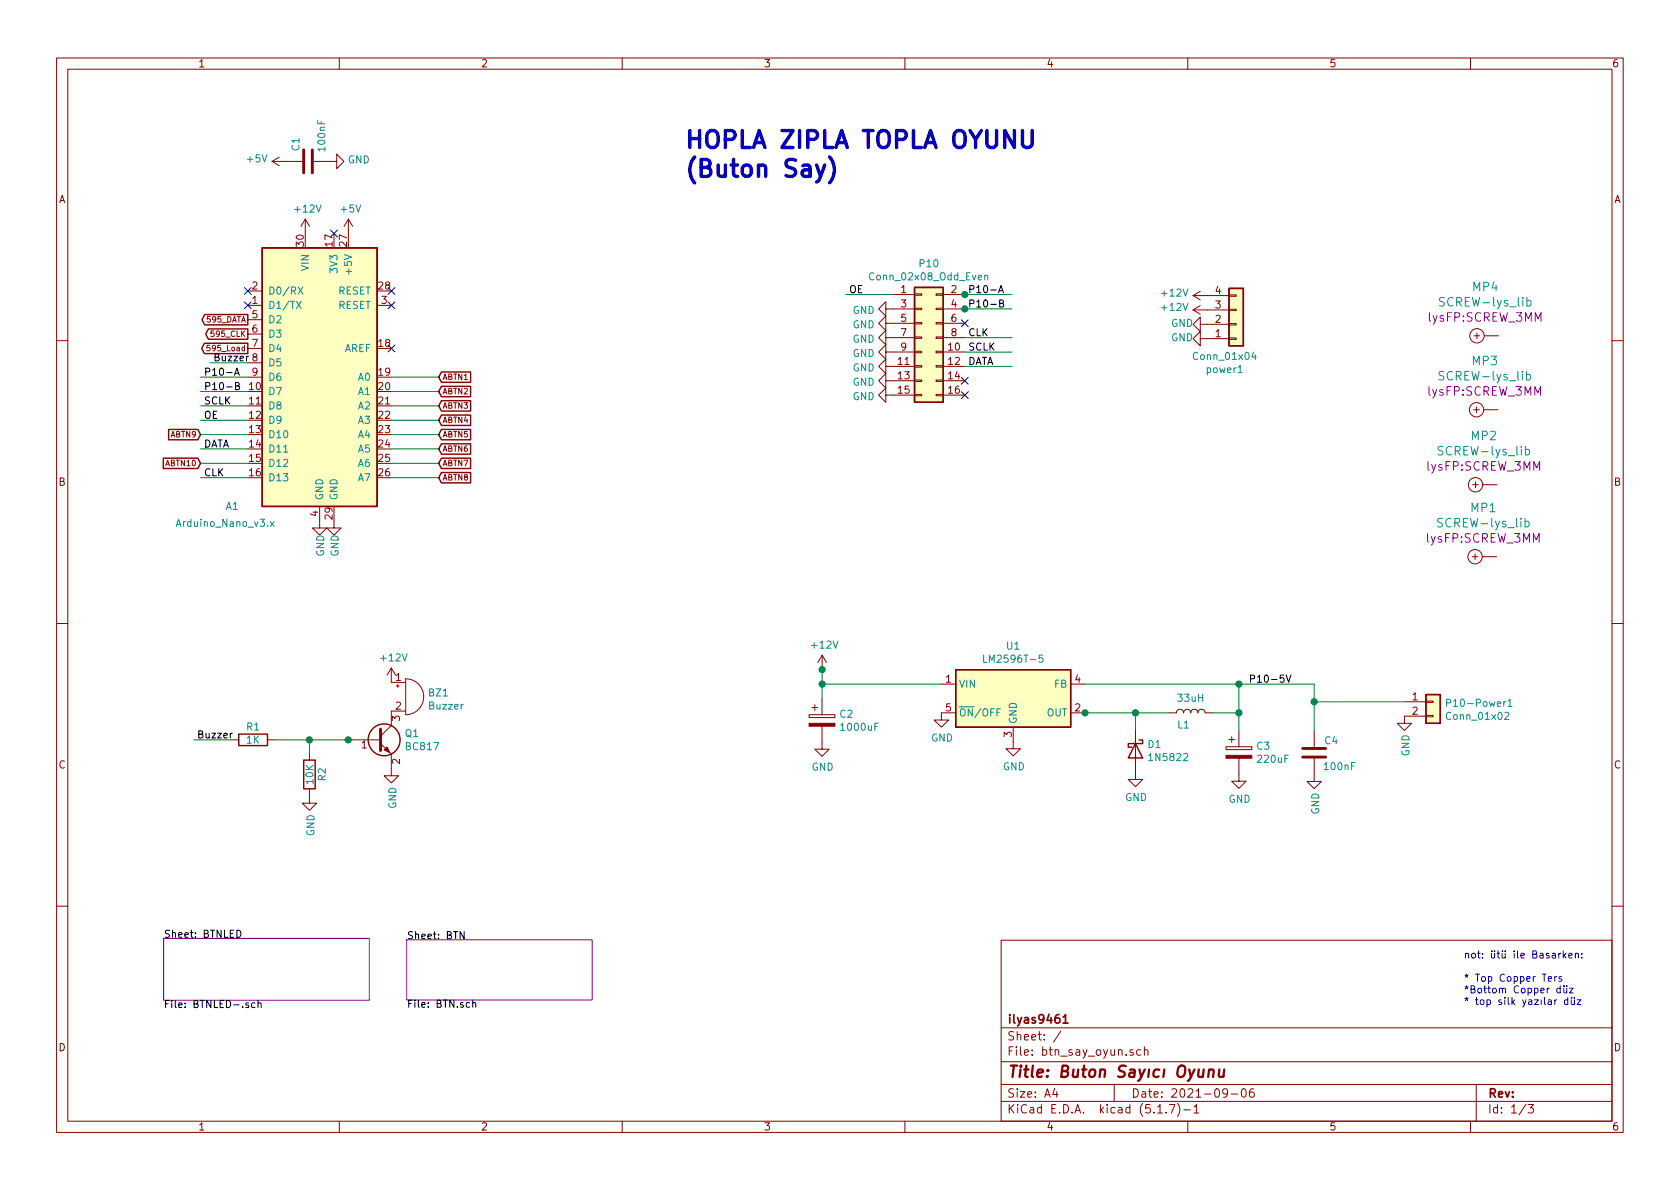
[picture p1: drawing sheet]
<svg xmlns="http://www.w3.org/2000/svg" width="297mm" height="210mm" viewBox="0 0 297 210" stroke-linecap="round" stroke-linejoin="round" font-family="sans-serif">
<g fill="none" stroke="#840000" stroke-width=".18">
<path d="M10 10.3h277v189.9h-277zM12 12.2h273v186.1h-273zM60 10.3v1.9M110 10.3v1.9M160 10.3v1.9M210 10.3v1.9M260 10.3v1.9M48.1 28.5h5.3M48.1 28.5l1.3 .8M49.4 27.8l-1.3 .7M54 38.8l-.8 1.2M54 38.8v2.5"/>
<path d="M54 38.8l.7 1.2M55.5 28.5h4v-1.2l1.3 1.2-1.3 1.3v-1.3M61.6 38.8l-.8 1.2M61.6 38.8v2.5M61.6 38.8l.8 1.2M43.8 54h2.6M43.8 51.5h2.6M43.8 56.5h2.6M43.8 59.1h2.6M66.7 54h2.5M156.6 59.7v-1.3l-1.3 1.3 1.3 1.3v-1.3h5.1M156.6 57.2v-1.3l-1.3 1.3 1.3 1.2v-1.2h5.1"/>
<path d="M156.6 54.6v-1.2l-1.3 1.2 1.3 1.3v-1.3h5.1M157.9 52.1h3.8M161.7 57h1.3v.3h-1.3zM161.7 54.5h1.3v.3h-1.3zM161.7 52h1.3v.2h-1.3zM161.7 59.6h1.3v.2h-1.3zM165.5 57h1.3v.3h-1.3zM165.5 54.5h1.3v.3h-1.3zM165.5 52h1.3v.2h-1.3zM165.5 59.6h1.3v.2h-1.3zM166.8 52.1h3.8M166.8 54.6h3.8"/>
<path d="M166.8 57.2h3.8M166.8 59.7h3.8M210.9 54.8l1.3 .8M210.9 54.8h6.4M210.9 52.3l1.3 .7M210.9 52.3h6.4M212.2 59.9v-1.3l-1.3 1.3 1.3 1.3v-1.3h5.1M212.2 57.3v-1.2l-1.3 1.2 1.3 1.3v-1.3h5.1M212.2 54l-1.3 .8M212.2 51.5l-1.3 .8M217.3 52.1h1.3v.3h-1.3zM217.3 54.7h1.3v.2h-1.3z"/>
<path d="M217.3 59.8h1.3v.2h-1.3zM217.3 57.2h1.3v.3h-1.3zM260.6 59.4h1M261.1 58.9v1M262.4 59.4h2.5M10 60.2h2M37.1 61.1h-.5v.4h.5l.1 .4-.2 .1-.4-.1M43.8 61.6h2.6M43.8 64.2h2.6M43.8 66.7h2.6M156.6 69.9v-1.3l-1.3 1.3 1.3 1.2v-1.2h5.1M156.6 67.3v-1.2l-1.3 1.2 1.3 1.3v-1.3h5.1"/>
<path d="M156.6 64.8v-1.3l-1.3 1.3 1.3 1.3v-1.3h5.1M156.6 62.2v-1.2l-1.3 1.2 1.3 1.3v-1.3h5.1M161.7 64.7h1.3v.2h-1.3zM161.7 67.2h1.3v.3h-1.3zM161.7 69.7h1.3v.3h-1.3zM161.7 62.1h1.3v.3h-1.3zM165.5 64.7h1.3v.2h-1.3zM165.5 67.2h1.3v.3h-1.3zM165.5 69.7h1.3v.3h-1.3zM165.5 62.1h1.3v.3h-1.3zM166.8 62.2h3.8M166.8 64.8h3.8"/>
<path d="M166.8 67.3h3.8M166.8 69.9h3.8M260.6 72.5h1M261.1 72v1M262.3 72.5h2.6M285 60.2h2M56.5 89.6v3.8h1.3l-1.3 1.2-1.3-1.2h1.3M59.1 92.1v1.3h1.2l-1.2 1.2-1.3-1.2h1.3M260.3 98.4h1M260.4 85.7h1M260.8 97.9v1.1M260.9 85.2v1"/>
<path d="M262.1 98.4h2.5M262.2 85.7h2.5M10 110.3h2M69.2 118.1v2.6h2.5M69.2 118.1l-.8 1.3M69.2 118.1l.8 1.3M145.4 115.9l-.8 1.2M145.4 115.9v2.5M145.4 115.9l.7 1.2M285 110.3h2M40.9 130.8h1.3M47.3 130.8h1.3"/>
<path d="M54.7 139.5v2.5h1.3l-1.3 1.3-1.3-1.3h1.3M54.7 133.1v1.3M61.6 130.8h5.7M67.3 131.5l1.9 1.9v3.8h1.3l-1.3 1.2-1.3-1.2h1.3M70.1 121.3h.5M70.3 121.1v.5M71.7 120a3.2 3.2 0 0 1 3.2 3.2 3.2 3.2 0 0 1-3.2 3.2zM71.7 125.7h-2.5v2.6l-1.9 1.9M143.1 126.4h4.5v.5h-4.5zM143.6 125.1h1M144.1 124.6v1M145.3 128.4v4.1h1.3l-1.3 1.3-1.2-1.3h1.2"/>
<path d="M145.3 123.6v2.8M166.4 121h2.6M169 126.1h-2.6v1.2h1.3l-1.3 1.3-1.2-1.3h1.2M179.1 128.6v3.8h1.3l-1.3 1.3-1.2-1.3h1.2M189.3 121h2.5M189.3 126.1h2.5M200.8 129v8.8h1.2l-1.2 1.3-1.3-1.3h1.3M206.7 126.1h1.3a.63 .63 0 0 1 .6-.7 .63 .63 0 0 1 .7 .7 .63 .63 0 0 1 .6-.7 .63 .63 0 0 1 .6 .7 .63 .63 0 0 1 .7-.7 .63 .63 0 0 1 .6 .7 .63 .63 0 0 1 .6-.7 .63 .63 0 0 1 .7 .7h1.3M216.8 132h4.5v.6h-4.5zM217.3 130.8h1M217.8 130.3v1M219 134.1v4h1.3l-1.3 1.3-1.2-1.3h1.2"/>
<path d="M219 129.3v2.7M232.4 134.1v4.1h1.2l-1.2 1.3-1.3-1.3h1.3M232.4 129.3v2.8M248.3 124.1h3.8M252.1 126.5h1.3v.3h-1.3zM252.1 124h1.3v.2h-1.3zM252.1 126.6h-3.8v1.3h1.3l-1.3 1.3-1.3-1.3h1.3M10 160.2h2M177 166.3h108v32h-108zM285 160.2h2M60 198.3v1.9M110 198.3v1.9"/>
<path d="M160 198.3v1.9M177 194.8h108M177 191.8h108M177 187.8h108M177 181.8h108M186.5 192.5l-.4 1h1M186.8 193v1M187.6 182.3l-1.3 2M197 191.8v3M200.3 185.7l-.3-.1-.2 .2v.2l.5 .2v.3h-.5M201.7 185.7l-.4-.1-.3 .3v.6l.3 .1 .4-.1M202.3 185.7l.2-.1 .4 .1 .1 .9"/>
<path d="M202.3 185.1v1.5M204.7 196.8h.8M206.2 196.7v.1M206.8 195.3h.9l-.6 1.5M208.2 195.1a1.71 1.71 0 0 1 0 2.3M209.3 196.3h1.2M210 198.3v1.9M211.1 195.8l.4-.5v1.5M211.1 196.8h.9M217 193.2l-.1 .2a.48 .48 0 0 1-.6-.1v-.6a.48 .48 0 0 1 .6-.1l.1 .1a1.19 1.19 0 0 1-.2 1.2l-.5 .1M217.7 193.5h1.1M219.6 192.7l.4-.2a.94 .94 0 0 1 0 1.5 .82 .82 0 0 1-.4-1.3z"/>
<path d="M221.6 192.5a.59 .59 0 0 0-.7 .7l.1 .7 .2 .1 .5-.1 .1-.5-.2-.2-.4-.1-.3 .3M260 198.3v1.9M261 191.8v6.5M269.8 195.2l-1.2 2M270.2 195.3h.9l-.5 .6 .4 .1v.7l-.2 .1-.6-.1"/>
<circle cx="261.1" cy="59.4" r="1.27"/>
<circle cx="261.1" cy="72.5" r="1.27"/>
<circle cx="260.8" cy="98.4" r="1.27"/>
<circle cx="260.9" cy="85.7" r="1.27"/>
</g>
<path d="M212 189.1l-.1 1.2a.6 .6 0 0 0 .8 0M212.8 189.1l-.1 1.3M213.8 189.3a.5 .5 0 0 1 .8 .1l-.1 1M213.8 189.1l-.2 1.3M215.6 189.1l-.1 1.2a.6 .6 0 0 0 .8 0M216.5 189.1l-.2 1.3" fill="none" stroke="#840000" stroke-width=".41"/>
<path d="M188 179.9l.4-.5v1.5M188 180.9h.8" fill="none" stroke="#840000" stroke-width=".3"/>
<path d="M28.9 165.9h36.4v11h-36.4zM71.9 166.2h32.8v10.6h-32.8z" fill="none" stroke="#840084" stroke-width=".18"/>
<g fill="none" stroke="#000" stroke-width=".18">
<path d="M176.6 51.8l.4-1.3 .4 1.3M176.7 51.4h.6M176.8 53.6h.5l.1-.2-.1-.2-.5-.2v1.3h.4l.2-.1 .1-.3-.3-.3M41.5 66.4l.4-1.3 .4 1.3M41.6 66h.6M41.7 68.2h.5l.1-.2-.1-.2-.5-.2v1.3h.4l.2-.1 .1-.3-.3-.3M44 63l-.4 .2M227.4 119.4l.4 1.2 .4-1.2M41.1 129.7l-.4 .2M41.9 164.5a.64 .64 0 0 1 .7 .6 .64 .64 0 0 1-.7 .7zM45.1 177.4l-.4-.1-.2 .3 .1 .5h.5M45.6 177.5l.2-.2 .3 .1 .1 .8"/>
<path d="M45.6 176.9v1.3M82.1 164.7v1.3l-.7-1.3v1.3M83 177.3h-.3l-.3 .2 .1 .6h.5M83.6 177.4l.2-.1h.3v.8M83.6 176.9v1.2"/>
</g>
<g fill="#ffffc2" stroke="#ffffc2" stroke-width=".18">
<path d="M169 118.4h20.3v10.2h-20.3z"/>
<path d="M161.7 50.8h5.1v20.3h-5.1z"/>
<path d="M252.1 122.8h2.6v5.1h-2.6z"/>
<path d="M46.4 43.8h20.3v45.8h-20.3z"/>
<path d="M217.3 51h2.5v10.2h-2.5z"/>
</g>
<g fill="none" stroke="#840000" stroke-width=".25">
<path d="M36.2 55.6h7.6v1.8h-7.6l-.5-.9zM36.9 58.2h6.9v1.8h-6.9l-.5-.9zM46.4 43.8h20.3v45.8h-20.3zM161.7 50.8h5.1v20.3h-5.1zM217.3 51h2.5v10.2h-2.5zM29.8 75.9h5.2l.5 1-.5 .9h-5.2zM36.1 60.7h7.7v1.8h-7.7l-.4-.9zM78.1 65.8h5.1v1.8h-5.1l-.5-.9zM78.1 68.3h5.1v1.8h-5.1l-.5-.9zM78.1 70.9h5.1v1.8h-5.1l-.5-.9zM78.1 73.4h5.1v1.8h-5.1l-.5-.9zM78.1 75.9h5.1v1.9h-5.1l-.5-.9z"/>
<path d="M78.1 78.5h5.1v1.8h-5.1l-.5-.9zM28.9 81h6.1l.5 .9-.5 .9h-6.1zM78.1 81h5.1v1.8h-5.1l-.5-.9zM78.1 83.6h5.1v1.8h-5.1l-.5-.9zM169 118.4h20.3v10.2h-20.3zM42.2 129.8h5.1v2h-5.1zM53.7 134.4h2v5.1h-2zM200.8 131.5l1.2 2.5h-2.5zM201.4 130.9h.6v.6h-2.5v.6h.6M252.1 122.8h2.6v5.1h-2.6z"/>
<circle cx="67.9" cy="130.8" r="2.82"/>
</g>
<g fill="none" stroke="#008484" stroke-width=".18">
<path d="M52.4 53.3l.8 1.3M52.7 50.7l.8 1.3M53.2 53.3l-.8 1.3M53.5 50.7l-.8 1.3M174.1 48.8l.2-.1h.3l.1 .8M174.1 48.7v.8M270 53.2l.4-.1 .3 .3v.4l-.2 .2h-.5M218.9 65.9h.7M221.6 62.2l-.3 .9h.8M221.9 62.7v.9M269.7 79.5l.5-.1 .2 .3v.5l-.1 .2h-.6M269.9 66.3l.4-.1 .3 .3v.4l-.1 .2h-.6"/>
<path d="M47.8 92.2l.7 .9M48.5 92.2l-.7 .9M269.6 92.2h.5l.3 .3v.4l-.2 .2h-.6M173.9 115.8v1.3h.6M184.4 115.8h-.6l-.1 .7 .5-.2 .2 .3v.3l-.2 .2-.5-.1M176.9 125.3h-.6v1.3M255.8 124.3l.7-.1v-.4l-.7-.2v1.3M266.1 126.1l.4-.1 .3 .3-.1 .2-.7 .7h.8M266.6 124l.4-.4v1.3M266.6 124.9h.7"/>
</g>
<path d="M53.7 26.5v4.1M55.2 26.5v4.1M67.3 128.9v3.8M230.3 132.4h4.1M230.3 133.9h4.1" fill="none" stroke="#840000" stroke-width=".51"/>
<g fill="#840000" stroke="#840000" stroke-width=".18">
<path d="M67.9 132.6l.5-.5 .5 1z"/>
<path d="M216.8 133.6h4.5v.5h-4.5z"/>
<path d="M143.1 127.9h4.5v.5h-4.5z"/>
</g>
<g fill="none" stroke="#008400" stroke-width=".18">
<path d="M149.5 52.1h8.4M170.6 52.1h8.3M170.6 54.6h8.3M170.6 59.7h8.3M35.5 66.7h8.3M35.5 69.2h8.3M35.5 71.8h8.3M35.5 74.3h8.3M35.5 76.9h8.3M35.5 79.4h8.3M37.1 64.2h6.7M69.2 66.7h8.4"/>
<path d="M69.2 69.2h8.4M69.2 71.8h8.4M69.2 74.3h8.4M69.2 76.9h8.4M69.2 79.4h8.4M170.6 64.8h8.3M170.6 62.2h8.3M35.5 81.9h8.3M35.5 84.5h8.3M69.2 81.9h8.4M69.2 84.5h8.4M145.4 118.4v2.6"/>
<path d="M34.3 130.8h6.6M48.6 130.8h13M54.7 130.8v2.3M61.6 130.8v.1M166.4 121h-21.1v2.6M191.8 126.1h14.9M191.8 121h40.6v8.3M200.8 126.1v2.9M214.4 126.1h4.6M219 121v8.3M232.4 124.1h15.9"/>
</g>
<path d="M145.8 29.2l-1 2.7-.4 .3M146.7 27.8a3.4 3.4 0 0 1 0 4.5M180.8 23.1v2.4l.3 .4a.96 .96 0 0 0 1.2-.1l.2-.3v-2.4" fill="none" stroke="#0000c2" stroke-width=".61"/>
<g fill="none" stroke="#0000c2" stroke-width=".18">
<path d="M273.8 173.1l.5-.1v-.3h-.4l-.1 .2v.6h.5M274.9 172.7v.8M274.9 176.8v.8M275.3 172.7l-.4 .2M275.3 176.8l-.4 .2M275.9 174.8l-.4-.1-.2 .3 .1 .5h.5M275.9 174.3v1.3M276 168.6l-.4 .2M276.1 172.7h-.3l-.2 .2 .1 .1 .4 .2v.3h-.5M276.4 168.1v1.3M276.5 174.7v.8l.3 .1 .2-.1M276.5 174.3v.1"/>
<path d="M276.5 168.9l.4 .5M276.9 168.6l-.5 .5M277 174.3v.1M277 174.7v.9M277.2 176.9l-.4-.1-.2 .2 .1 .6h.5M277.2 176.4v1.2M277.4 169l.6-.1-.1-.3h-.3l-.2 .2v.6h.5M277.5 174.7h.7l-.7 .9h.7M277.8 176.8l.1 .8h.3l.2-.1M277.9 176.4v.1M278.4 176.4v.1M278.4 176.8v.8"/>
<path d="M278.5 168.7l.2-.1h.3l.1 .8M278.5 168.6v.8M278.8 176.8h.7l-.7 .8h.7M279.7 169.3v.1M279.7 168.6v.2"/>
</g>
<g fill="#008400" stroke="#008400" stroke-width=".25">
<circle cx="219" cy="126.1" r=".51"/>
<circle cx="200.8" cy="126.1" r=".51"/>
<circle cx="219" cy="121" r=".51"/>
<circle cx="54.7" cy="130.8" r=".51"/>
<circle cx="191.8" cy="126.1" r=".51"/>
<circle cx="170.6" cy="52.1" r=".51"/>
<circle cx="61.6" cy="130.8" r=".51"/>
<circle cx="232.4" cy="124.1" r=".51"/>
<circle cx="145.4" cy="121" r=".51"/>
<circle cx="170.6" cy="54.6" r=".51"/>
<circle cx="145.4" cy="118.4" r=".51"/>
</g>
<g fill="none" stroke="#000084" stroke-width=".18">
<path d="M43.2 53.4l1.2 1.2M43.2 50.8l1.2 1.3M44.4 53.4l-1.2 1.2M44.4 50.8l-1.2 1.3M58.4 40.7l1.3 1.2M59.7 40.7l-1.3 1.2M68.6 53.4l1.2 1.2M68.6 50.8l1.2 1.3M69.8 53.4l-1.2 1.2M69.8 50.8l-1.2 1.3M170 56.6l1.2 1.2M171.2 56.6l-1.2 1.2"/>
<path d="M68.6 61l1.2 1.2M69.8 61l-1.2 1.2M170 69.3l1.2 1.2M170 66.7l1.2 1.2M171.2 69.3l-1.2 1.2M171.2 66.7l-1.2 1.2"/>
</g>
<g font-size="4.2" fill="#0000c2">
<text x="120.9" y="26.2">HOPLA ZIPLA TOPLA OYUNU</text>
<text x="120.9" y="31.3">(Buton Say)</text>
</g>
<text font-size="2.8" fill="#840000" x="178" y="190.5">Title: Buton Sayc Oyunu</text>
<g font-size="2.1" fill="#008484">
<text x="260.4" y="51.5">MP4</text>
<text x="255" y="54.2">SCREW-lys_lib</text>
<text x="260.3" y="64.6">MP3</text>
<text x="254.9" y="67.3">SCREW-lys_lib</text>
<text x="260.2" y="77.8">MP2</text>
<text x="254.8" y="80.5">SCREW-lys_lib</text>
<text x="254.7" y="93.3">SCREW-lys_lib</text>
<text x="260.1" y="90.6">MP1</text>
</g>
<g font-size="2.1" fill="#840084">
<text x="252.5" y="56.9">lysFP:SCREW_3MM</text>
<text x="252.5" y="70">lysFP:SCREW_3MM</text>
<text x="252.3" y="83.2">lysFP:SCREW_3MM</text>
<text x="252.2" y="96">lysFP:SCREW_3MM</text>
</g>
<g font-size="2.1" fill="#840000">
<text x="178" y="184">Sheet: /</text>
<text x="178" y="181">ilyas9461</text>
<text x="178" y="186.7">File: btn_say_oyun.sch</text>
<text x="178" y="196.9">KiCad E.D.A. kicad (5.1.7)-1</text>
<text x="178" y="194.1">Size: A4</text>
<text x="200" y="194.1">Date: 2021-09-06</text>
<text x="263" y="194.1">Rev:</text>
<text x="263" y="196.9">Id: 1/3</text>
</g>
<g font-size="1.8" fill="#840000">
<text x="35" y="11.9">1</text>
<text x="85" y="11.9">2</text>
<text x="135" y="11.9">3</text>
<text x="185" y="11.9">4</text>
<text x="235" y="11.9">5</text>
<text x="285" y="11.9">6</text>
<text x="10.4" y="35.9">A</text>
<text x="285.4" y="35.9">A</text>
<text x="53.7" y="43.5" transform="rotate(-90 53.7 43.5)">30</text>
<text x="58.8" y="43.5" transform="rotate(-90 58.8 43.5)">17</text>
<text x="61.3" y="43.5" transform="rotate(-90 61.3 43.5)">27</text>
<text x="44.6" y="53.7">1</text>
<text x="44.6" y="51.2">2</text>
<text x="67" y="51.2">28</text>
<text x="67.5" y="53.7">3</text>
<text x="159.3" y="51.8">1</text>
<text x="168.2" y="51.8">2</text>
<text x="214.9" y="52">4</text>
<text x="44.6" y="56.3">5</text>
<text x="44.6" y="58.8">6</text>
<text x="159.3" y="54.4">3</text>
<text x="159.3" y="56.9">5</text>
<text x="159.3" y="59.5">7</text>
<text x="168.2" y="54.4">4</text>
<text x="168.2" y="56.9">6</text>
<text x="168.2" y="59.5">8</text>
<text x="214.9" y="59.6">1</text>
<text x="214.9" y="57.1">2</text>
<text x="214.9" y="54.6">3</text>
<text x="44.6" y="61.4">7</text>
<text x="44.6" y="63.9">8</text>
<text x="67" y="61.4">18</text>
<text x="158.8" y="64.5">11</text>
<text x="159.3" y="62">9</text>
<text x="167.7" y="62">10</text>
<text x="167.7" y="64.5">12</text>
<text x="44.1" y="69">10</text>
<text x="44.1" y="71.5">11</text>
<text x="44.6" y="66.4">9</text>
<text x="67" y="66.4">19</text>
<text x="67" y="69">20</text>
<text x="67" y="71.5">21</text>
<text x="158.8" y="67.1">13</text>
<text x="158.8" y="69.6">15</text>
<text x="167.7" y="67.1">14</text>
<text x="167.7" y="69.6">16</text>
<text x="44.1" y="74.1">12</text>
<text x="44.1" y="76.6">13</text>
<text x="67" y="74.1">22</text>
<text x="67" y="76.6">23</text>
<text x="44.1" y="79.1">14</text>
<text x="44.1" y="81.7">15</text>
<text x="67" y="79.1">24</text>
<text x="67" y="81.7">25</text>
<text x="10.4" y="85.9">B</text>
<text x="44.1" y="84.2">16</text>
<text x="67" y="84.2">26</text>
<text x="285.4" y="85.9">B</text>
<text x="56.3" y="91.3" transform="rotate(-90 56.3 91.3)">4</text>
<text x="58.8" y="91.8" transform="rotate(-90 58.8 91.8)">29</text>
<text x="70" y="120.4">1</text>
<text x="70" y="125.5">2</text>
<text x="167.2" y="120.7">1</text>
<text x="167.2" y="125.8">5</text>
<text x="190.1" y="125.8">2</text>
<text x="190.1" y="120.7">4</text>
<text x="249.7" y="123.8">1</text>
<text x="70.7" y="127.5" transform="rotate(-90 70.7 127.5)">3</text>
<text x="178.9" y="130.3" transform="rotate(-90 178.9 130.3)">3</text>
<text x="249.7" y="126.4">2</text>
<text x="10.4" y="135.9">C</text>
<text x="63.9" y="132.4">1</text>
<text x="70.7" y="135.1" transform="rotate(-90 70.7 135.1)">2</text>
<text x="285.4" y="135.9">C</text>
<text x="10.4" y="185.9">D</text>
<text x="285.4" y="185.9">D</text>
<text x="35" y="199.9">1</text>
<text x="85" y="199.9">2</text>
<text x="135" y="199.9">3</text>
<text x="185" y="199.9">4</text>
<text x="235" y="199.9">5</text>
<text x="285" y="199.9">6</text>
</g>
<g font-size="1.8" fill="#008484">
<text x="43.8" y="28.7">+5V</text>
<text x="53" y="26.6" transform="rotate(-90 53 26.6)">C1</text>
<text x="57.5" y="26.6" transform="rotate(-90 57.5 26.6)">100nF</text>
<text x="61.5" y="28.9">GND</text>
<text x="52.3" y="37.6">+12V</text>
<text x="60.4" y="37.6">+5V</text>
<text x="54.6" y="47.8" transform="rotate(-90 54.6 47.8)">VIN</text>
<text x="162.7" y="47.3">P10</text>
<text x="47.4" y="52.1">D0/RX</text>
<text x="59.7" y="48" transform="rotate(-90 59.7 48)">3V3</text>
<text x="59.8" y="52.1">RESET</text>
<text x="62.2" y="48.1" transform="rotate(-90 62.2 48.1)">+5V</text>
<text x="154.2" y="49.6">Conn_02x08_Odd_Even</text>
<text x="205.5" y="52.4">+12V</text>
<text x="47.4" y="54.6">D1/TX</text>
<text x="47.4" y="57.2">D2</text>
<text x="47.4" y="59.7">D3</text>
<text x="59.8" y="54.6">RESET</text>
<text x="150.7" y="58.1">GND</text>
<text x="150.7" y="55.5">GND</text>
<text x="205.5" y="55">+12V</text>
<text x="207.1" y="57.8">GND</text>
<text x="47.4" y="62.2">D4</text>
<text x="47.4" y="64.8">D5</text>
<text x="60.8" y="62.2">AREF</text>
<text x="150.7" y="65.7">GND</text>
<text x="150.7" y="63.1">GND</text>
<text x="150.7" y="60.6">GND</text>
<text x="207.1" y="60.3">GND</text>
<text x="211.3" y="63.6">Conn_01x04</text>
<text x="213.4" y="66">power1</text>
<text x="47.4" y="69.9">D7</text>
<text x="47.4" y="67.3">D6</text>
<text x="63.4" y="67.3">A0</text>
<text x="63.4" y="69.9">A1</text>
<text x="150.7" y="70.8">GND</text>
<text x="150.7" y="68.2">GND</text>
<text x="47.4" y="72.4">D8</text>
<text x="47.4" y="74.9">D9</text>
<text x="47.4" y="77.5">D10</text>
<text x="63.4" y="72.4">A2</text>
<text x="63.4" y="74.9">A3</text>
<text x="63.4" y="77.5">A4</text>
<text x="47.4" y="80">D11</text>
<text x="47.4" y="82.6">D12</text>
<text x="63.4" y="80">A5</text>
<text x="63.4" y="82.6">A6</text>
<text x="47.4" y="85.1">D13</text>
<text x="57.1" y="88.5" transform="rotate(-90 57.1 88.5)">GND</text>
<text x="59.7" y="88.5" transform="rotate(-90 59.7 88.5)">GND</text>
<text x="63.4" y="85.1">A7</text>
<text x="31.5" y="93.2">Arduino_Nano_v3.x</text>
<text x="40" y="90.2">A1</text>
<text x="57.3" y="98.4" transform="rotate(-90 57.3 98.4)">GND</text>
<text x="59.9" y="98.4" transform="rotate(-90 59.9 98.4)">GND</text>
<text x="67.5" y="117">+12V</text>
<text x="143.7" y="114.7">+12V</text>
<text x="174.6" y="117.2">LM2596T-5</text>
<text x="178" y="114.9">U1</text>
<text x="75.8" y="123.2">BZ1</text>
<text x="76" y="125.5">Buzzer</text>
<text x="169.5" y="121.6">VIN</text>
<text x="186.4" y="121.6">FB</text>
<text x="208.4" y="124.1">33uH</text>
<text x="256.5" y="125">P10-Power1</text>
<text x="43.6" y="131.5">1K</text>
<text x="43.6" y="129.2">R1</text>
<text x="71.7" y="130.3">Q1</text>
<text x="148.5" y="126.9">C2</text>
<text x="148.9" y="129.2">1000uF</text>
<text x="164.6" y="131.1">GND</text>
<text x="169.5" y="126.7">ON/OFF</text>
<text x="179.8" y="128.1" transform="rotate(-90 179.8 128.1)">GND</text>
<text x="185.1" y="126.7">OUT</text>
<text x="208.3" y="128.8">L1</text>
<text x="234.3" y="131.6">C4</text>
<text x="256.1" y="127.3">Conn_01x02</text>
<text x="71.9" y="132.7">BC817</text>
<text x="143.5" y="136.3">GND</text>
<text x="177.3" y="136.2">GND</text>
<text x="203" y="132.3">D1</text>
<text x="203.5" y="134.6">1N5822</text>
<text x="222.2" y="132.6">C3</text>
<text x="222.5" y="134.9">220uF</text>
<text x="234.3" y="136.2">100nF</text>
<text x="249.2" y="133.8" transform="rotate(-90 249.2 133.8)">GND</text>
<text x="55.4" y="138.6" transform="rotate(-90 55.4 138.6)">10K</text>
<text x="57.6" y="138.1" transform="rotate(-90 57.6 138.1)">R2</text>
<text x="70.1" y="143" transform="rotate(-90 70.1 143)">GND</text>
<text x="198.9" y="141.7">GND</text>
<text x="217.2" y="142">GND</text>
<text x="55.6" y="147.9" transform="rotate(-90 55.6 147.9)">GND</text>
<text x="233.2" y="144.1" transform="rotate(-90 233.2 144.1)">GND</text>
</g>
<g font-size="1.8">
<text x="150.1" y="51.8">OE</text>
<text x="171.1" y="51.8">P10-A</text>
<text x="171.1" y="54.4">P10-B</text>
<text x="171.1" y="59.5">CLK</text>
<text x="37.7" y="63.9">Buzzer</text>
<text x="171.1" y="62">SCLK</text>
<text x="171.1" y="64.5">DATA</text>
<text x="36" y="71.5">SCLK</text>
<text x="36" y="69">P10-B</text>
<text x="36" y="66.4">P10-A</text>
<text x="36" y="74.1">OE</text>
<text x="36" y="79.1">DATA</text>
<text x="36" y="84.2">CLK</text>
<text x="220.8" y="120.7">P10-5V</text>
<text x="34.8" y="130.6">Buzzer</text>
<text x="28.9" y="165.8">Sheet: BTNLED</text>
<text x="71.9" y="166.1">Sheet: BTN</text>
<text x="28.9" y="178.3">File: BTNLED-.sch</text>
<text x="71.9" y="178.2">File: BTN.sch</text>
</g>
<g font-size="1.8" fill="#0000c2">
<text x="258.7" y="169.5">not: ütü ile Basarken:</text>
<text x="258.7" y="173.6">* Top Copper Ters</text>
<text x="258.7" y="175.7">*Bottom Copper düz</text>
<text x="258.7" y="177.7">* top silk yazlar düz</text>
</g>
<g font-size="1.4" fill="#840000">
<text x="36.7" y="57">595_DATA</text>
<text x="37.7" y="59.6">595_CLK</text>
<text x="37.2" y="62.1">595_Load</text>
<text x="78.2" y="67.2">ABTN1</text>
<text x="78.2" y="69.7">ABTN2</text>
<text x="30.2" y="77.3">ABTN9</text>
<text x="78.2" y="72.3">ABTN3</text>
<text x="78.2" y="74.8">ABTN4</text>
<text x="78.2" y="77.3">ABTN5</text>
<text x="29.5" y="82.4">ABTN10</text>
<text x="78.2" y="79.9">ABTN6</text>
<text x="78.2" y="82.4">ABTN7</text>
<text x="78.2" y="85">ABTN8</text>
</g>
</svg>
